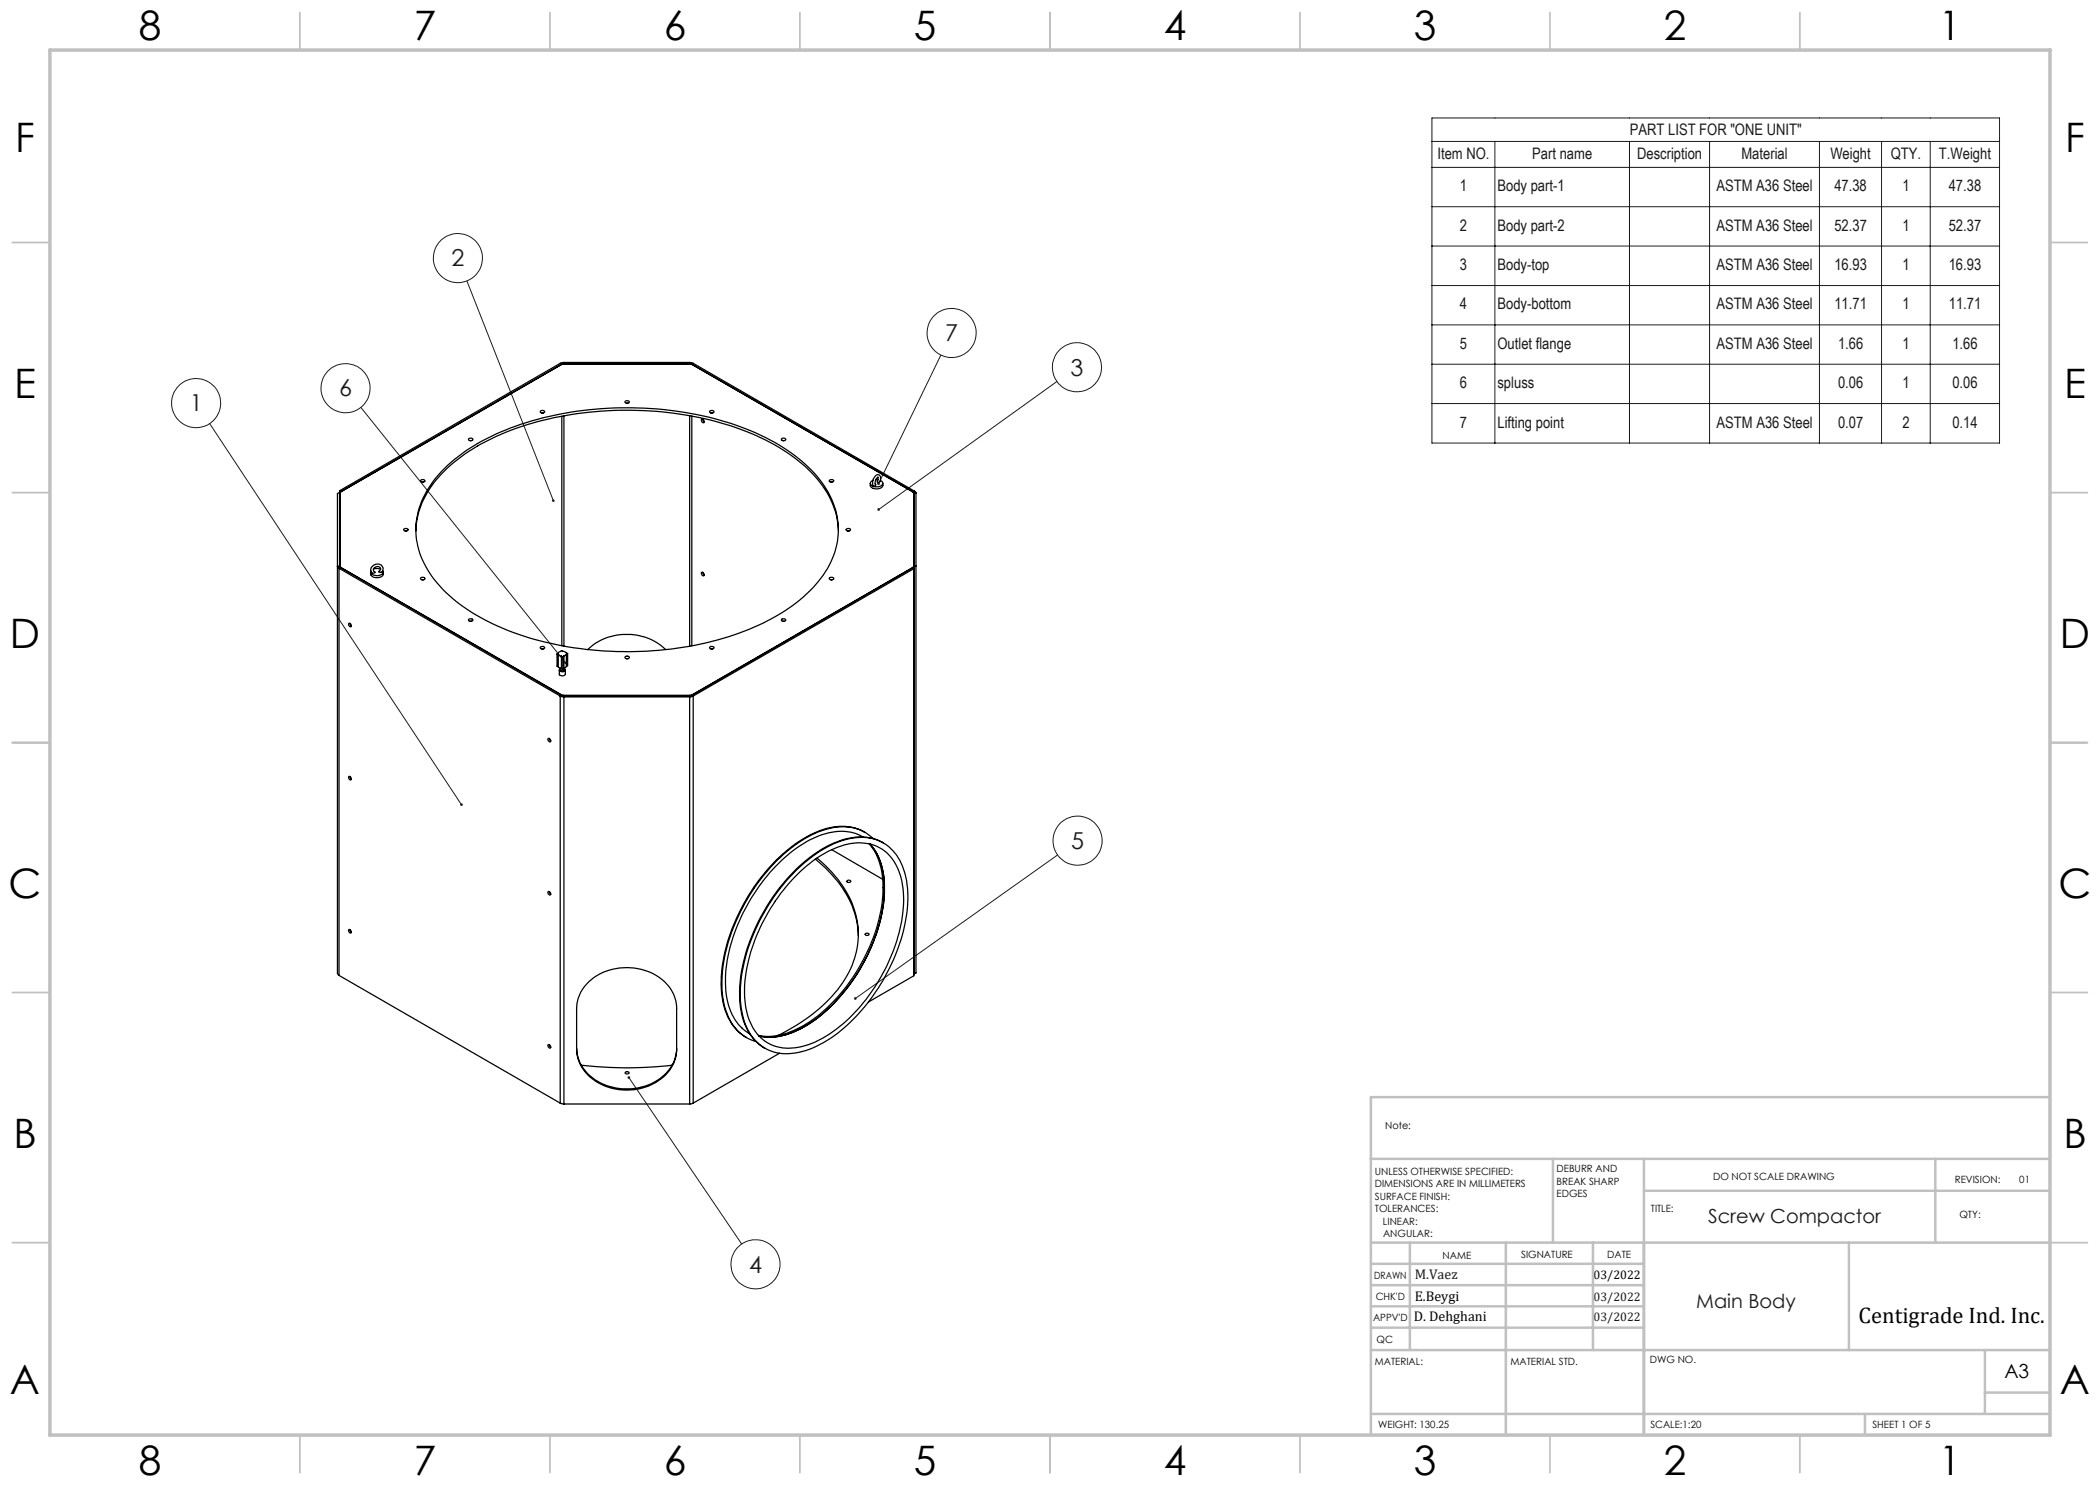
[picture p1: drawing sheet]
<svg xmlns="http://www.w3.org/2000/svg" width="420mm" height="297mm" viewBox="0 0 420 297" stroke-linecap="round" stroke-linejoin="round" font-family="sans-serif">
<g fill="none" stroke="#191924" stroke-width=".2">
<path d="M286.4 23.6h113.5v65h-113.5zM286.4 28.3h113.5M286.4 33.5h113.5M299 28.3v60.3M325.9 28.3v60.3M341.9 28.3v60.3M363.9 28.3v60.3M376.3 28.3v60.3M386 28.3v60.3M93.4 56.2l17.3 43.9M286.4 41.3h113.5M286.4 49.2h113.5"/>
<path d="M286.4 57.1h113.5M188.2 71l-12.5 25.7M211.4 76.3l-35.7 25.6M286.4 65h113.5M286.4 72.8h113.5M41.9 84.7l50.4 76.2M72.2 81.5l40.9 51.1M286.4 80.7h113.5M211.5 171l-40.4 28.7M125.8 215.5l22.5 33.3"/>
<circle cx="91.6" cy="51.6" r="4.9"/>
<circle cx="69.1" cy="77.6" r="4.9"/>
<circle cx="190.3" cy="66.6" r="4.9"/>
<circle cx="215.4" cy="73.4" r="4.9"/>
<circle cx="39.2" cy="80.6" r="4.9"/>
<circle cx="215.5" cy="168.1" r="4.9"/>
<circle cx="151.1" cy="252.9" r="4.9"/>
</g>
<g fill="none" stroke="#c0c0c0" stroke-width=".35">
<path d="M60 2.5v7.5M110 2.5v7.5M160 2.5v7.5M210 2.5v7.5M260 2.5v7.5M310 2.5v7.5M360 2.5v7.5M2.5 48.5h7.5M410 48.5h7.5M2.5 98.5h7.5M410 98.5h7.5M2.5 148.5h7.5"/>
<path d="M410 148.5h7.5M2.5 198.5h7.5M410 198.5h7.5M2.5 248.5h7.5M410 248.5h7.5M60 287v7.5M110 287v7.5M160 287v7.5M210 287v7.5M260 287v7.5M310 287v7.5M360 287v7.5"/>
</g>
<g fill="none" stroke="#c0c0c0" stroke-width=".5">
<path d="M410 219.4h-135.8v67.4M274.2 231.8h135.8M310.6 231.8v16.7M328.8 231.8v55.2M328.8 238.2h81.2M387.1 231.8v16.7M274.2 248.5h135.8M274.2 257h54.6M274.2 252.8h54.6M282 248.5v21.5M301.2 248.5v38.3M318.6 248.5v21.5"/>
<path d="M369.8 248.5v21.5M274.2 265.5h54.6M274.2 261.3h54.6M274.2 270h135.8M397 270v12.8M397 278.5h13M274.2 282.8h135.8M373 282.8v4.2"/>
</g>
<path d="M10 10h400v277h-400z" fill="none" stroke="#c0c0c0" stroke-width=".7"/>
<path d="M92.1 160.8a.27 .27 0 0 0 0 .3 .27 .27 0 0 0 .3 0l-.1-.2 .1 .2a.27 .27 0 0 0 .1-.4 .27 .27 0 0 0-.4 .1zM170.9 199.5v.3l.2-.1-.2 .1a.27 .27 0 0 0 .3 .1 .27 .27 0 0 0 .1-.4 .27 .27 0 0 0-.4 0zM125.6 215.3a.26 .26 0 0 0 0 .5 .26 .26 0 0 0 .4-.2 .26 .26 0 0 0-.4-.3l.2 .2zM175.5 101.7v.4l.2-.2-.2 .2a.27 .27 0 0 0 .4 0 .27 .27 0 0 0 0-.4 .27 .27 0 0 0-.4 0zM175.5 96.6v.3l.2-.2-.1 .3a.27 .27 0 0 0 .3-.1 .27 .27 0 0 0-.1-.4 .27 .27 0 0 0-.3 .1zM110.5 99.9v.1a.25 .25 0 0 0-.1 .3 .25 .25 0 0 0 .4 .1l-.1-.3 .1 .2v-.4zM112.9 132.4v.2a.26 .26 0 0 0 .1 .2 .26 .26 0 0 0 .3 0l-.2-.2 .2 .2a.27 .27 0 0 0 0-.4 .27 .27 0 0 0-.4 0z" fill="#191924"/>
<g fill="none" stroke="#000" stroke-width=".25">
<path d="M112 72.7l.4 .1M112 72.7l-44.1 25.4v15.3M112.3 72.9l.3-.1 25.8 .1 44.3 25.7 .1 96.6-9.1 5.2M112.4 72.8l.2-.1h25.5l.3 .1M112.4 72.8l-44.5 25.7M112.4 72.8v.1M112.8 72.5l-.8 .2M112.8 72.5v.3M112.8 72.5h25.1M137.9 72.5l.7 .2M137.9 72.5v.3M138.4 72.8l44.2 25.6"/>
<path d="M138.4 72.8v.1M138.6 72.7l-.2 .1M138.6 72.7l44.3 25.5M68.2 98.4l-.2 .1v14.9M84.1 96.1l.1-.1a.37 .37 0 0 1 .5-.1 .37 .37 0 0 1 .2 .4 .44 .44 0 0 1-.5 .1 .44 .44 0 0 1-.3-.3zM84.4 96.4h.3M89.5 93.1a43.9 43.9 0 0 1 19-9.5 69.5 69.5 0 0 1 41.7 2.6 32.3 32.3 0 0 1 14.7 11 15.2 15.2 0 0 1-1.2 19.1 35.8 35.8 0 0 1-16 10.4 69.6 69.6 0 0 1-46.1-.6 34.1 34.1 0 0 1-15.2-10.7 15.3 15.3 0 0 1 .3-19.2zM93.8 87.7a.42 .42 0 0 1 .5-.1 .42 .42 0 0 1 .2 .4 .52 .52 0 0 1-.8-.2zM94 88.1h.3M108.1 82.2h.1a.38 .38 0 0 1 .5-.2 .38 .38 0 0 1 .2 .5 .41 .41 0 0 1-.5 .1 .41 .41 0 0 1-.3-.4zM108.3 82.6h.4M112.4 83.3v45.8"/>
<path d="M112.8 83.2v46M125 80.3l.1-.1a.44 .44 0 0 1 .5-.1 .44 .44 0 0 1 .2 .4 .46 .46 0 0 1-.4 .2 .46 .46 0 0 1-.4-.4zM125.3 80.6h.3M137.9 83.1v46.2M138.4 83.2v45.9M140.3 83.9a.39 .39 0 0 1 .5 .2 .39 .39 0 0 1-.1 .5l-.4-.3zM140.5 83.9l.3 .4M142 82.2a.42 .42 0 0 1 .4-.1 .42 .42 0 0 1 .3 .4 .43 .43 0 0 1-.4 .1 .43 .43 0 0 1-.3-.4zM142.2 82.6h.3M156.3 87.8a.47 .47 0 0 1 .5-.2 .47 .47 0 0 1 .3 .4 .51 .51 0 0 1-.8-.2zM156.6 88.1h.2M166 96a.44 .44 0 0 1 .4-.1 .44 .44 0 0 1 .3 .4 .5 .5 0 0 1-.8-.2z"/>
<path d="M166.2 96.4h.2M174.1 96.7a1.13 1.13 0 0 0 1.5 1.1 .89 .89 0 0 0 1-1.1M174.6 96.1a.64 .64 0 0 0-.5 .7 .64 .64 0 0 0 .7 .5 1.34 1.34 0 0 0 1.8-.7l-.2-.3-.3-.2M175.2 96h.4M175.6 95.4a1.31 1.31 0 0 0-.4 1.6l-.1 .1a.43 .43 0 0 1-.6-.1 .43 .43 0 0 1 0-.5l.2-.8a.86 .86 0 0 1 1.2-.6l.2 .2a.8 .8 0 0 1-.5 1.2l-.2-.1 .2-.9M182.6 98.4l.2 .2M182.6 98.4v.1M182.8 98.6h.4M182.8 98.6v96.2l.4-.2v-96M182.9 98.2l.3 .4M182.9 98.2l-.3 .2M67.8 113.7l44.2 25.5"/>
<path d="M67.8 113.7v81.4M67.9 113.2l.2 .3M67.9 113.2h-.4l.3 .5M67.9 113.2v-14.7l-.4 .2v96l.3 .4M68 113.2l.2 .3M68.1 113.5l-.3 .2M68.1 113.5l44.3 25.6M68.2 113.5l44.1 25.5M68.2 113.5h.1M74.2 114.4v.4a1.43 1.43 0 0 0 2.4 .1v-.5M74.6 113.1a1.11 1.11 0 0 1 1.5-.2 1.11 1.11 0 0 1 .4 1.4l-.3 .2-.5-.1a.58 .58 0 0 0 .4-.9 .58 .58 0 0 0-.9-.1 .57 .57 0 0 0-.5 .5 .57 .57 0 0 0 .3 .6 .54 .54 0 0 1-.7 0 .54 .54 0 0 1-.1-.6l.1-.4zM74.7 113.8l.8-.1 .6 .1"/>
<path d="M76.6 114.2a.69 .69 0 0 1-.8 .9h-.2a1.12 1.12 0 0 1-1.4-.8v-.1M80.8 105.8l.2-.1a.36 .36 0 0 1 .4 0 .36 .36 0 0 1 .2 .4 .43 .43 0 0 1-.5 .1 .43 .43 0 0 1-.3-.4zM81 106.2h.3M83.2 106.2a18.3 18.3 0 0 1 7-13.2 46.1 46.1 0 0 1 21.8-9.7 68.2 68.2 0 0 1 39.2 3.8 31.4 31.4 0 0 1 14.1 11.2 15.3 15.3 0 0 1 2.4 7.9M84.1 115.6a.45 .45 0 0 1 .5-.2 .45 .45 0 0 1 .3 .4 .47 .47 0 0 1-.4 .2 .47 .47 0 0 1-.4-.4zM84.4 116h.3M140.3 114.5a.39 .39 0 0 1 .5 .2 .39 .39 0 0 1-.1 .5l-.4-.3zM140.5 114.5l.3 .5M165.9 115.6a.44 .44 0 0 1 .5-.2 .44 .44 0 0 1 .3 .4 .5 .5 0 0 1-.8-.2zM166.2 116h.2M169.2 105.9l.2-.1a.36 .36 0 0 1 .5-.1 .36 .36 0 0 1 .1 .4 .48 .48 0 0 1-.8-.2zM169.5 106.2h.3"/>
<path d="M182.6 113.5l-44.2 25.5M182.6 113.5h.1M182.7 113.2l-.1 .3M182.8 113.4l-44.4 25.7M182.8 113.7l-44.2 25.5M183.2 113.2l-.4 .2M69.7 124.7a.39 .39 0 0 1 .5 .2 .39 .39 0 0 1-.1 .5 .51 .51 0 0 1-.4-.7zM70 124.7l.3 .5M93.7 123.9a.43 .43 0 0 1 .5-.2 .43 .43 0 0 1 .3 .5h-.1a.44 .44 0 0 1-.7-.3zM94 124.2h.3M108.1 129.4h.1a.39 .39 0 0 1 .4-.1 .39 .39 0 0 1 .3 .4 .43 .43 0 0 1-.5 .1 .43 .43 0 0 1-.3-.4zM108.3 129.8h.4"/>
<path d="M111.4 130.8l.3 .1M111.4 130.8v2.4l.3 .2M111.7 130.9l.6 .3M111.7 133.4l.6 .3M111.7 130.9v2.5M111.9 134v.8a.69 .69 0 0 0 1.2 0v-.8M112 139.2l.6 .2h25.5l.5-.2M112 139.2v81.4M112.1 133.7v.4l.4 .1 .2-.1v-.4M112.1 133.9a.38 .38 0 0 0 .3 .4 .38 .38 0 0 0 .4-.2l-.1-.2M112.1 133.7a.33 .33 0 0 0-.2 .4 .33 .33 0 0 0 .4 .2 .47 .47 0 0 0 .7-.4l-.3-.2M112.3 139l.4 .1"/>
<path d="M112.3 131.2l.3 .2M112.3 133.7l.3 .1M112.3 131.2v2.5M112.3 139h.1M112.4 139.1l.4 .1M112.4 139.1l-.4 .1M112.6 131.4v2.4M112.7 139.1h25.3M112.7 139.1h.1M112.8 131.2l-.2 .2M112.8 133.7l-.2 .1M112.8 131.2v2.5"/>
<path d="M112.8 139.2v81.6M112.8 139.2h25.1M113.3 130.8l-.5 .4M113.3 133.3l-.5 .4M113.3 130.8v2.5M113.5 130.7l-.4-.2a1.21 1.21 0 0 0-1.7 .3M113.5 130.7l-.2 .1M113.5 130.7v2.4l-.2 .2M117.5 129.9a11.5 11.5 0 0 1 15.6 0M125 131.4l.1-.1a.37 .37 0 0 1 .5-.1 .37 .37 0 0 1 .2 .5 .41 .41 0 0 1-.5 .1 .41 .41 0 0 1-.3-.4zM125.3 131.7h.3M137.9 139.2v81.6"/>
<path d="M138 139.1h.1M138.4 139.1l-.5 .1M138.4 139.1l.2 .1M138.4 139l-.4 .1M138.4 139h.1M138.6 139.2v81.4M141.9 129.5l.2-.1a.38 .38 0 0 1 .4-.2 .38 .38 0 0 1 .2 .5h-.1a.46 .46 0 0 1-.7-.2zM142.2 129.8h.3M156.3 123.9a.42 .42 0 0 1 .5-.2 .42 .42 0 0 1 .3 .4 .44 .44 0 0 1-.5 .2 .44 .44 0 0 1-.3-.4zM156.6 124.2h.2M69.8 155.3a.41 .41 0 0 1 .4 .2 .41 .41 0 0 1-.1 .5 .49 .49 0 0 1-.3-.7zM70 155.3l.3 .5"/>
<path d="M109.6 147.7a.35 .35 0 0 1 .5 .2 .35 .35 0 0 1-.2 .5l-.3-.3zM109.9 147.7l.2 .5M109.6 178.4a.35 .35 0 0 1 .5 .1 .35 .35 0 0 1-.2 .5l-.3-.3zM109.9 178.3l.2 .5M158.9 175.5a21.1 21.1 0 0 1 11.7-6.8 8.3 8.3 0 0 1 9.5 6.3 24.4 24.4 0 0 1-1.3 14.8 34.7 34.7 0 0 1-13.9 17.6 12 12 0 0 1-10.4 1.7 9.6 9.6 0 0 1-5.4-8.1 29.6 29.6 0 0 1 3.7-17 38.6 38.6 0 0 1 6.1-8.5zM159.2 174.1a22 22 0 0 1 11.4-6.5 8.7 8.7 0 0 1 10.3 6.7 24.8 24.8 0 0 1-1.2 15.2 37 37 0 0 1-14.7 18.8 12.8 12.8 0 0 1-10.8 1.9 9.7 9.7 0 0 1-5.8-7.9 28.9 28.9 0 0 1 3.1-17.3 38.2 38.2 0 0 1 7.7-10.9zM163.1 171.8a21.8 21.8 0 0 1 8.4 13l.2 2.3M163.4 171.6a21.1 21.1 0 0 1 8.2 13.4 18.2 18.2 0 0 1-5.8 14.9 36.7 36.7 0 0 1-10.2 7.2M166.3 169.9l10.2 6M169.4 176.1h.1a.33 .33 0 0 1 .4-.1 .33 .33 0 0 1 .2 .4 .37 .37 0 0 1-.5 .1 .37 .37 0 0 1-.2-.4zM172.6 167.4a10.1 10.1 0 0 0-9.4 0 30.4 30.4 0 0 0-13.3 12.8 30.7 30.7 0 0 0-4.7 18.7 10 10 0 0 0 4.7 7.8M173 166.5a10.2 10.2 0 0 0-9.5-.2 32 32 0 0 0-14.7 14.3 32.7 32.7 0 0 0-4.5 17.7 11.2 11.2 0 0 0 4.9 9.1l.1 .1"/>
<path d="M173.8 168.8a13.8 13.8 0 0 1 2.8 10.2 35.8 35.8 0 0 1-14.8 25.4 13.9 13.9 0 0 1-10.1 2.7M174 168.8a12.8 12.8 0 0 1 2.9 9.4 35.4 35.4 0 0 1-9.7 22 21.8 21.8 0 0 1-11.7 7.1l-2.3 .1-1.4-.2a13.7 13.7 0 0 0 10.3-2.6 35.7 35.7 0 0 0 14.8-26.1 13.4 13.4 0 0 0-2.9-9.7zM174.6 167.7a9 9 0 0 0-9-1.9 26.4 26.4 0 0 0-13.1 9.6 36.7 36.7 0 0 0-8.1 20.7 13.4 13.4 0 0 0 3.6 10.4l1.2 1 2 .8M176.7 168.6a10.3 10.3 0 0 0-9.3-.2 29.6 29.6 0 0 0-12.8 11 34.3 34.3 0 0 0-6.6 20.8 11.7 11.7 0 0 0 4.2 9l.8 .4M182.8 179.9v.2M67.8 195.1l44.2 25.5M69.7 185.9a.39 .39 0 0 1 .5 .2 .39 .39 0 0 1-.1 .5 .51 .51 0 0 1-.4-.7zM70 185.9l.3 .5M117.8 196.4a11.5 11.5 0 0 1 15.8 .7 7.1 7.1 0 0 1 1.7 4.6v8.2a8.3 8.3 0 0 1-6.2 7.5 11.1 11.1 0 0 1-12.4-3.4 7.3 7.3 0 0 1-1.4-4.1v-8.2a7.5 7.5 0 0 1 2.5-5.3zM173 186.8a.35 .35 0 0 1 .5-.2 .35 .35 0 0 1 .2 .4 .41 .41 0 0 1-.7-.2zM109.6 209a.35 .35 0 0 1 .5 .2 .35 .35 0 0 1-.2 .4l-.3-.2zM109.9 208.9l.2 .5"/>
<path d="M115.3 209.6a8.6 8.6 0 0 0 7.4 7.9 10.9 10.9 0 0 0 11.5-4.1 7.3 7.3 0 0 0 1.1-3.8M116.2 213l1 .1a77.7 77.7 0 0 0 17.2-.1M125.1 214.4a.38 .38 0 0 1 .4-.1 .38 .38 0 0 1 .3 .4h-.1a.35 .35 0 0 1-.4 .1 .35 .35 0 0 1-.2-.4zM155.9 210.6l-17.3 10M112 220.6l.8 .2M112.8 220.8h25.1M138.6 220.6l-.7 .2"/>
</g>
<g font-size="8.1">
<text x="27.8" y="8">8</text>
<text x="82.8" y="8">7</text>
<text x="132.8" y="8">6</text>
<text x="182.8" y="8">5</text>
<text x="232.8" y="8">4</text>
<text x="282.8" y="8">3</text>
<text x="332.8" y="8">2</text>
<text x="387.8" y="8">1</text>
<text x="3" y="30.4">F</text>
<text x="413" y="30.4">F</text>
<text x="2.8" y="79.6">E</text>
<text x="412.8" y="79.6">E</text>
<text x="2" y="129.6">D</text>
<text x="412" y="129.6">D</text>
<text x="1.7" y="179.6">C</text>
<text x="411.7" y="179.6">C</text>
<text x="2.7" y="229.6">B</text>
<text x="412.7" y="229.6">B</text>
<text x="2" y="278.9">A</text>
<text x="412" y="278.9">A</text>
<text x="27.8" y="295">8</text>
<text x="82.8" y="295">7</text>
<text x="132.8" y="295">6</text>
<text x="182.8" y="295">5</text>
<text x="232.8" y="295">4</text>
<text x="282.8" y="295">3</text>
<text x="332.8" y="295">2</text>
<text x="387.8" y="295">1</text>
</g>
<g font-size="4.7" fill="#191924">
<text x="90.3" y="53.3">2</text>
<text x="189" y="68.2">7</text>
<text x="214.1" y="75.1">3</text>
<text x="37.9" y="82.3">1</text>
<text x="67.8" y="79.3">6</text>
<text x="214.2" y="169.8">5</text>
<text x="149.8" y="254.5">4</text>
</g>
<text font-size="4.5" x="371.7" y="264.6">Centigrade Ind. Inc.</text>
<g font-size="3.9" fill="#191924">
<text x="341.6" y="244.6">Screw Compactor</text>
<text x="339.2" y="261.5">Main Body</text>
</g>
<text font-size="3.9" x="400.9" y="275.5">A3</text>
<g font-size="3.2" fill="#191924">
<text x="326" y="27.1">PART LIST FOR &quot;ONE UNIT&quot;</text>
<text x="287.5" y="31.7">Item NO.</text>
<text x="306.4" y="31.7">Part name</text>
<text x="327.4" y="31.7">Description</text>
<text x="348.3" y="31.7">Material</text>
<text x="366.1" y="31.7">Weight</text>
<text x="378.2" y="31.7">QTY.</text>
<text x="387.8" y="31.7">T.Weight</text>
<text x="292" y="38.3">1</text>
<text x="299.5" y="38.3">Body part-1</text>
<text x="343.3" y="38.3">ASTM A36 Steel</text>
<text x="366.9" y="38.3">47.38</text>
<text x="380.5" y="38.3">1</text>
<text x="389.7" y="38.3">47.38</text>
<text x="292" y="46.1">2</text>
<text x="299.5" y="46.1">Body part-2</text>
<text x="343.3" y="46.1">ASTM A36 Steel</text>
<text x="366.9" y="46.1">52.37</text>
<text x="380.5" y="46.1">1</text>
<text x="389.7" y="46.1">52.37</text>
<text x="292" y="54">3</text>
<text x="299.5" y="54">Body-top</text>
<text x="343.3" y="54">ASTM A36 Steel</text>
<text x="366.9" y="54">16.93</text>
<text x="380.5" y="54">1</text>
<text x="389.8" y="54">16.93</text>
<text x="292" y="61.9">4</text>
<text x="299.5" y="61.9">Body-bottom</text>
<text x="343.3" y="61.9">ASTM A36 Steel</text>
<text x="366.9" y="61.9">11.71</text>
<text x="380.5" y="61.9">1</text>
<text x="389.8" y="61.9">11.71</text>
<text x="292" y="69.8">5</text>
<text x="299.5" y="69.8">Outlet flange</text>
<text x="343.3" y="69.8">ASTM A36 Steel</text>
<text x="367.6" y="69.8">1.66</text>
<text x="380.5" y="69.8">1</text>
<text x="390.5" y="69.8">1.66</text>
<text x="292" y="77.6">6</text>
<text x="299.5" y="77.6">spluss</text>
<text x="367.6" y="77.6">0.06</text>
<text x="380.5" y="77.6">1</text>
<text x="390.5" y="77.6">0.06</text>
<text x="292" y="85.5">7</text>
<text x="299.5" y="85.5">Lifting point</text>
<text x="343.3" y="85.5">ASTM A36 Steel</text>
<text x="367.6" y="85.5">0.07</text>
<text x="380.5" y="85.5">2</text>
<text x="390.5" y="85.5">0.14</text>
</g>
<text font-size="2.8" fill="#191924" x="282.9" y="255.9">M.Vaez</text>
<g font-size="2.8">
<text x="282.9" y="260.1">E.Beygi</text>
<text x="282.8" y="264.2">D. Dehghani</text>
</g>
<text font-size="2.5" x="318.7" y="255.9">03/2022</text>
<g font-size="2.5" fill="#191924">
<text x="318.7" y="260.1">03/2022</text>
<text x="318.7" y="264.2">03/2022</text>
</g>
<g font-size="2">
<text x="277" y="225.8">Note:</text>
<text x="275" y="234.9">UNLESS OTHERWISE SPECIFIED:</text>
<text x="275" y="237.4">DIMENSIONS ARE IN MILLIMETERS</text>
<text x="275" y="239.9">SURFACE FINISH:</text>
<text x="311.3" y="234.5">DEBURR AND</text>
<text x="311.3" y="237">BREAK SHARP</text>
<text x="311.3" y="239.5">EDGES</text>
<text x="342.6" y="236">DO NOT SCALE DRAWING</text>
<text x="391" y="236.6">REVISION:</text>
<text x="403.9" y="236.6">01</text>
<text x="275" y="242.4">TOLERANCES:</text>
<text x="276.6" y="244.9">LINEAR:</text>
<text x="330.2" y="242.4">TITLE:</text>
<text x="391.9" y="243.7">QTY:</text>
<text x="276.6" y="247.4">ANGULAR:</text>
<text x="288.5" y="251.7">NAME</text>
<text x="304.2" y="251.7">SIGNATURE</text>
<text x="321.4" y="251.7">DATE</text>
<text x="274.8" y="255.9">DRAWN</text>
<text x="275.1" y="260.1">CHK'D</text>
<text x="274.6" y="264.2">APPV'D</text>
<text x="275.3" y="268.5">QC</text>
<text x="275" y="273">MATERIAL:</text>
<text x="302.1" y="273">MATERIAL STD.</text>
<text x="330" y="272.5">DWG NO.</text>
<text x="275.6" y="285.6">WEIGHT: 130.25</text>
<text x="330.1" y="285.6">SCALE:1:20</text>
<text x="374.5" y="285.6">SHEET 1 OF 5</text>
</g>
</svg>
